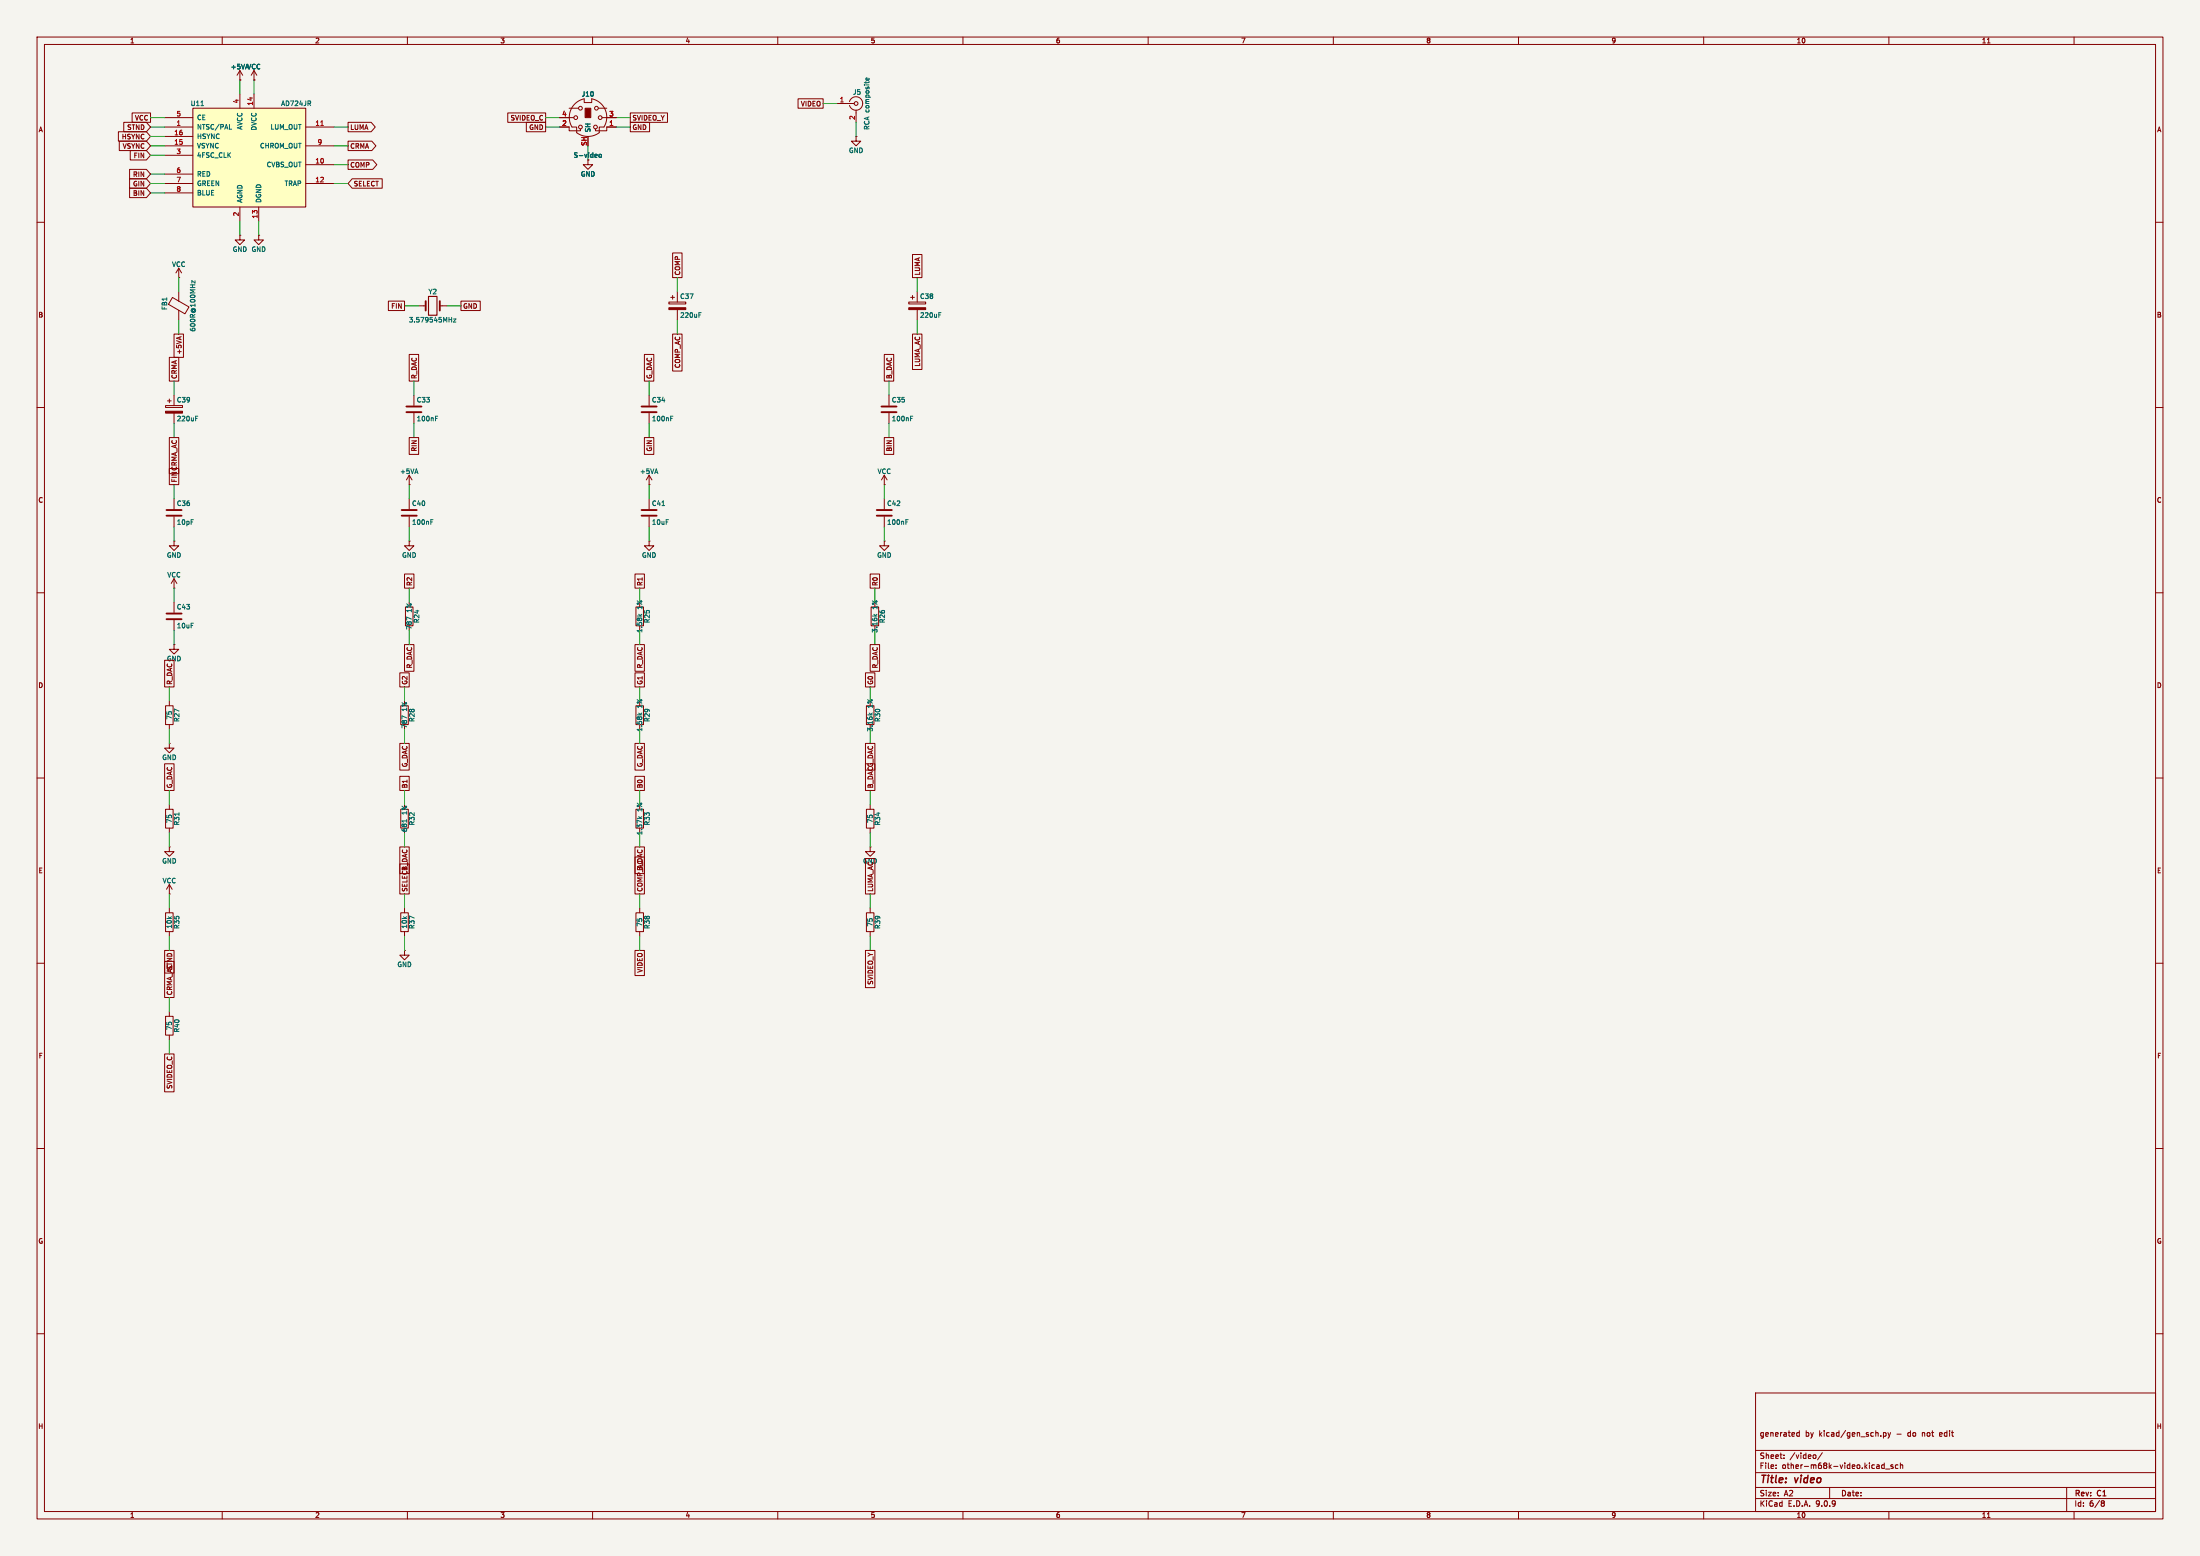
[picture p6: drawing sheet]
<svg xmlns="http://www.w3.org/2000/svg" width="594mm" height="420mm" viewBox="0 0 594 420" stroke-linecap="round" stroke-linejoin="round" font-family="sans-serif">
<path d="M0 0h594v420h-594z" fill="#f5f4ef" stroke="#f5f4ef" stroke-width=".27"/>
<g fill="none" stroke="#840000" stroke-width=".27">
<path d="M10 10h574v400h-574zM12 12h570v396h-570zM60 10v2M68.6 19.1l-.8 1.2M68.6 19.1l.7 1.2M68.6 19.1v2.5M110 10v2M160 10v2M210 10v2M260 10v2M310 10v2M360 10v2"/>
<path d="M410 10v2M460 10v2M510 10v2M536.6 11.6h.7M560 10v2M68.6 21.6h.1M151.1 34.3h2.6v1h3v-.5M151.1 31.8h3.8M153.7 29.2h2.5M155.1 28.2l1.4-1.1 1.2-.4v1h2.1v-1a5.1 5.1 0 0 1 3.3 7.6h-1.3v1.5a5.1 5.1 0 0 1-6.1 0v-1.5h-1.3a5.1 5.1 0 0 1 .7-6.1zM161.5 29.2h2.3M162.6 31.8h3.8"/>
<path d="M166.4 34.3h-2.6v1h-3v-.5M226.1 27.9h4.5M229.4 27.4a1.81 1.81 0 0 1 2.7-1 1.81 1.81 0 0 1 .1 3 1.81 1.81 0 0 1-2.8-1M231.1 36.8v1.3h1.3l-1.3 1.3-1.2-1.3h1.2M231.1 36.8h.1M231.1 29.7v3.3M158.7 43.2v1.3h1.3l-1.3 1.2-1.2-1.2h1.2M10 60h2M48.3 74.9h.1M48.3 72.4l-.8 1.3M48.3 72.4l.7 1.3M48.3 72.4v2.5"/>
<path d="M48.3 78.7v2.6M64.8 63.5v1.3h1.2l-1.2 1.2-1.3-1.2h1.3M64.8 63.5h.1M69.8 63.5v1.3h1.3l-1.3 1.2-1.2-1.2h1.2M69.8 63.5h.1M246.4 79.8v1M247.6 78.7v2.8M582 60h2M46.6 80.3l4.4 2.6-1.1 1.8-4.4-2.6zM48.3 83.8v2.6M113 82.6h1.9M118.7 82.6h1.9"/>
<path d="M245.4 81.5h4.5v.5h-4.5zM245.9 80.3h1M247.6 83.6v2.8M10 110h2M44.7 109.5h4.6v.5h-4.6zM45.2 108.2h1M45.7 107.7v1M47 106.7v2.8M47 111.5v2.8M175.3 106.7v2.8M175.3 111.5v2.8M240 106.7v2.8"/>
<path d="M240 111.5v2.8M582 110h2M47 134.6v2.8M47 139.4v2.8M110.5 130.8h.1M110.5 128.3v2.5M110.5 134.6v2.8M110.5 139.4v2.8M110.5 128.3l-.8 1.2M110.5 128.3l.8 1.2M175.3 130.8h.1M175.3 128.3l-.8 1.2"/>
<path d="M175.3 128.3l.7 1.2M175.3 128.3v2.5M175.3 134.6v2.8M175.3 139.4v2.8M238.8 130.8h.1M238.8 128.3l-.8 1.2M238.8 128.3l.7 1.2M238.8 128.3v2.5M238.8 134.6v2.8M238.8 139.4v2.8M47 158.8h.1M47 146.1v1.2h1.3l-1.3 1.3-1.3-1.3h1.3"/>
<path d="M47 146.1h.1M47 156.2v2.6M47 156.2l-.8 1.3M47 156.2l.8 1.3M110.5 146.1v1.2h1.3l-1.3 1.3-1.3-1.3h1.3M110.5 146.1h.1M175.3 146.1v1.2h1.2l-1.2 1.3-1.3-1.3h1.3M175.3 146.1h.1M238.8 146.1v1.2h1.2l-1.2 1.3-1.3-1.3h1.3M238.8 146.1h.1M10 160h2M47 174v1.3h1.3l-1.3 1.2-1.3-1.2h1.3"/>
<path d="M47 174h.1M47 162.6v2.8M47 167.4v2.8M109.5 163.8h2v5.1h-2zM171.7 163.8h2v5.1h-2zM582 160h2M44.7 190.5h2v5.1h-2zM45.7 189.2v1.3M45.7 195.6v1.3M108.2 190.5h2v5.1h-2zM171.7 190.5h2v5.1h-2zM233.9 190.5h2.1v5.1h-2.1z"/>
<path d="M10 210h2M44.7 218.4h2v5.1h-2zM45.7 200.7v1.2h1.3l-1.3 1.3-1.3-1.3h1.3M45.7 200.7h.1M45.7 217.2v1.2M171.7 218.4h2v5.1h-2zM233.9 218.4h2.1v5.1h-2.1zM234.9 217.2v1.2M582 210h2M45.7 228.6v1.3h1.3l-1.3 1.2-1.3-1.2h1.3M45.7 228.6h.1M45.7 223.5v1.3"/>
<path d="M45.7 238.8v2.5M45.7 238.8l-.7 1.2M45.7 238.8l.8 1.2M234.9 228.6v1.3h1.3l-1.3 1.2-1.2-1.2h1.2M234.9 228.6h.1M234.9 223.5v1.3M44.7 246.4h2v5.1h-2zM45.7 241.3h.1M45.7 245.1v1.3M45.7 251.5v1.2M171.7 246.4h2v5.1h-2zM172.7 245.1v1.3"/>
<path d="M172.7 251.5v1.2M233.9 246.4h2.1v5.1h-2.1zM234.9 245.1v1.3M234.9 251.5v1.2M10 260h2M582 260h2M10 310h2M582 310h2M10 360h2M474 376h108v32h-108zM582 360h2M474 397.5h108"/>
<path d="M474 391.5h108M479.5 396.2v.2M479.5 395.4v.2M481.7 393.5v.2M481.7 392.7v.2M485.8 386.2v1.5M485.8 386.7h-.4l-.3 .3 .1 .6h.6M490 392.7l.3 .3v.4l-.3 .3M492 392.1l-1.3 1.9M508.5 386.7h.5l.2 .3-.1 .6h-.6M508.5 386.7v1.5M508.7 394.9v1.5"/>
<path d="M508.7 395.4h-.4l-.3 .3 .2 .6h.5M509.1 396.5h1.1M509.7 386.7l.4 1M510.1 387.7l-.4 .5M510.5 386.7l-.4 1M511.1 395.4h-.4l-.2 .2 .1 .2 .5 .1v.4h-.6M512.5 395.4h-.5l-.3 .3 .2 .6h.6M513.1 395.5l.6-.1v1M513.1 394.9v1.5M60 408v2M110 408v2M160 408v2"/>
<path d="M210 408v2M260 408v2M310 408v2M360 408v2M410 408v2M460 408v2M474 404.5h108M474 401.5h108M494 401.5v3M510 408v2M536.6 409.6h.7M558 401.5v6.5"/>
<path d="M560 408v2M567.6 405.1l.6 .3-.3 .3M567.6 405.7h.3M567.9 405.7l.3 .6-.6 .3"/>
<circle cx="155.4" cy="31.8" r=".51"/>
<circle cx="156.7" cy="34.3" r=".51"/>
<circle cx="156.7" cy="29.2" r=".51"/>
<circle cx="160.8" cy="34.3" r=".51"/>
<circle cx="161" cy="29.2" r=".51"/>
<circle cx="162.1" cy="31.8" r=".51"/>
<circle cx="231.1" cy="27.9" r=".51"/>
</g>
<g fill="none" stroke="#840000" stroke-width=".51">
<path d="M114.9 81.3v2.5M118.7 81.3v2.5M173.2 109.7h4.1M173.2 111.3h4.1M238 109.7h4.1M238 111.3h4.1M45 137.7h4M45 139.2h4M108.5 137.7h4M108.5 139.2h4M173.2 137.7h4.1M173.2 139.2h4.1"/>
<path d="M236.7 137.7h4.1M236.7 139.2h4.1M45 165.6h4M45 167.1h4"/>
</g>
<g fill="none" stroke="#006464" stroke-width=".27">
<path d="M234.6 21.1v.4l-.1 .2-.6-.1v-.5l.2-.1 .1 .7M161.8 41.8h.5v.6h-.5zM52.6 75.7v.7l-.8-.7v.7M121.2 86.3h.8M122 85.7v1.2M122.4 86.1h.7l-.7 .8h.7M253.5 85h.4M253.5 84.4h.6M52.8 112.9h.4M52.8 112.3h.6M181.1 112.9h.4M181.1 112.3h.6"/>
<path d="M245.9 112.9h.4M245.9 112.3h.6M178.7 136.5h.8M116.3 140.9h.4M116.3 140.3h.6M244.6 140.9h.4M244.6 140.3h.6M111.1 167.1l-1.3-.5v.8M172.5 165.8l.4 .5M173.3 165.8l-.5 .4M109.8 193.8l-1.3-.6v.9M172.5 192.5l.4 .4"/>
<path d="M173.3 192.5l-.5 .3M234.7 192.5l.5 .4M235.5 192.5l-.5 .3M48.3 219.4v.7M172.5 220.4l.4 .5M173.3 220.4l-.5 .4"/>
</g>
<g fill="#840000" stroke="#840000" stroke-width=".27">
<path d="M245.4 83.1h4.5v.5h-4.5z"/>
<path d="M158 29.2h1.5v2.6h-1.5z"/>
<path d="M44.7 111h4.6v.5h-4.6z"/>
</g>
<path d="M115.7 80h2.3v5.1h-2.3z" fill="none" stroke="#840000" stroke-width=".3"/>
<path d="M52.1 29.2h30.4v26.7h-30.4z" fill="#ffffc2"/>
<g fill="none" stroke="#840000" stroke-width=".27">
<path d="M64.8 19.1v2.5M64.8 19.1l-.8 1.2M64.8 19.1l.7 1.2M32 35.6h7.5l1.1 1.2-1.1 1.3h-7.5zM32.2 38.1h7.3l1.1 1.3-1.1 1.2h-7.3zM33.4 33h6.1l1.1 1.3-1.1 1.3h-6.1zM35.7 30.5h4.9v2.5h-4.9zM44.4 31.8h7.7M44.4 34.3h7.7M44.4 36.8h7.7M44.4 39.4h7.7M52.1 29.2h30.4v26.7h-30.4z"/>
<path d="M64.8 21.6h.1M64.8 25.4v3.8M68.6 21.6h.1M68.6 25.4v3.8M82.5 34.3h7.7M82.5 39.4h7.7M94 33h6.2l1.1 1.3-1.1 1.3h-6.2zM94 38.1h6.4l1.1 1.3-1.1 1.2h-6.4zM137.1 30.5h10.2v2.5h-10.2zM142.1 33h5.2v2.6h-5.2zM151.1 31.8h2.6M151.1 34.3h2.6"/>
<path d="M163.8 31.8h2.6M163.8 34.3h2.6M170.2 33h5.2v2.6h-5.2zM170.2 30.5h10v2.5h-10zM215.5 26.7h6.7v2.5h-6.7zM35 45.7h4.5l1.1 1.3-1.1 1.3h-4.5zM35 50.8h4.5l1.1 1.3-1.1 1.2h-4.5zM35 48.3h4.5l1.1 1.2-1.1 1.3h-4.5zM35.2 40.6h4.3l1.1 1.3-1.1 1.3h-4.3zM44.4 41.9h7.7M44.4 47h7.7M44.4 49.5h7.7"/>
<path d="M44.4 52.1h7.7M64.8 55.9v3.8M69.8 55.9v3.8M82.5 49.5h7.7M82.5 44.5h7.7M94 43.2h6.6l1.1 1.3-1.1 1.2h-6.6zM95.1 48.3h8.1v2.5h-8.1l-1.1-1.3zM181.6 68.3h2.6v6.6h-2.6zM181.6 79.8v1M182.9 78.7v2.8M246.4 68.7h2.5v6.2h-2.5zM45.7 96.5h2.6v6.4h-2.6z"/>
<path d="M47 90.2h2.5v6.3h-2.5zM104.9 81.3h4.3v2.5h-4.3zM110.5 95.7h2.5v7.2h-2.5zM124.5 81.3h5.2v2.5h-5.2zM174 95.7h2.5v7.2h-2.5zM180.6 81.5h4.6v.5h-4.6zM181.1 80.3h1M181.6 90.2h2.6v10h-2.6zM182.9 83.6v2.8M238.8 95.7h2.5v7.2h-2.5zM246.4 90.2h2.5v9.5h-2.5zM45.7 118.1h2.6v9.8h-2.6z"/>
<path d="M110.5 118.1h2.5v4.5h-2.5zM111.8 106.7v2.8M111.8 111.5v2.8M174 118.1h2.5v4.5h-2.5zM238.8 118.1h2.5v4.5h-2.5zM45.7 126.5h2.6v4.3h-2.6zM109.2 154.9h2.6v3.9h-2.6zM171.4 154.9h2.6v3.9h-2.6zM234.9 154.9h2.6v3.9h-2.6zM44.4 178.2h2.6v7.2h-2.6zM109.2 174h2.6v7.2h-2.6zM171.4 174h2.6v7.2h-2.6z"/>
<path d="M234.9 174h2.6v7.2h-2.6zM235.2 163.8h2v5.1h-2zM107.9 181.6h2.6v3.8h-2.6zM171.4 181.6h2.6v3.8h-2.6zM233.7 181.6h2.5v3.8h-2.5zM44.4 206.2h2.6v7.2h-2.6zM107.9 209.5h2.6v3.9h-2.6zM107.9 200.7h2.6v7.2h-2.6zM108.2 218.4h2v5.1h-2zM171.4 209.5h2.6v3.9h-2.6zM171.4 200.7h2.6v7.2h-2.6zM233.7 206.2h2.5v7.2h-2.5z"/>
<path d="M233.7 200.7h2.5v7.2h-2.5zM107.9 233.2h2.6v8.1h-2.6zM107.9 228.6h2.6v7.2h-2.6zM171.4 231.3h2.6v10h-2.6zM171.4 228.6h2.6v7.2h-2.6zM233.7 231.7h2.5v9.6h-2.5zM44.4 259.5h2.6v9.7h-2.6zM44.4 256.5h2.6v6.2h-2.6zM108.2 246.4h2v5.1h-2zM109.2 256.5v1.3h1.3l-1.3 1.3-1.3-1.3h1.3M109.2 256.5h.1M109.2 245.1v1.3"/>
<path d="M109.2 251.5v1.2M171.4 256.5h2.6v6.8h-2.6zM233.7 256.5h2.5v10.1h-2.5zM44.7 274.3h2v5.1h-2zM45.7 273.1v1.2M45.7 279.4v1.3M44.4 284.5h2.6v10.2h-2.6z"/>
</g>
<path d="M54.2 28.5h.8M62 34.9h.6M161.8 41.8h.5v.6h-.5zM188.7 85h.4M188.7 84.4h.6M117.6 112.9h.4M117.6 112.3h.6M236 165.8l.4 .5M236.8 165.8l-.5 .4M109.8 221.2v.7" fill="none" stroke="#006464" stroke-width=".27"/>
<path d="M86.6 33.9h.7" fill="none" stroke="#a90000" stroke-width=".27"/>
<path d="M180.6 83.1h4.6v.5h-4.6z" fill="#840000" stroke="#840000" stroke-width=".27"/>
<path d="M109.7 109.7h4.1M109.7 111.3h4.1" fill="none" stroke="#840000" stroke-width=".51"/>
<g fill="none" stroke="#009600" stroke-width=".27">
<path d="M40.6 39.4h3.8M40.6 34.3h3.8M40.6 31.8h3.8M40.6 36.8h3.8M64.8 21.6v3.8M68.6 21.6v3.8M90.2 39.4h3.8M90.2 34.3h3.8M147.3 34.3h3.8M147.3 31.8h3.8M158.7 39.4v3.8M166.4 34.3h3.8"/>
<path d="M166.4 31.8h3.8M222.2 27.9h3.9M231.1 33v3.8M40.6 49.5h3.8M40.6 47h3.8M40.6 41.9h3.8M40.6 52.1h3.8M64.8 59.7v3.8M69.8 59.7v3.8M90.2 49.5h3.8M90.2 44.5h3.8M48.3 74.9v3.8"/>
<path d="M182.9 74.9v3.8M247.6 74.9v3.8M48.3 86.4v3.8M109.2 82.6h3.8M120.6 82.6h3.9M182.9 86.4v3.8M247.6 86.4v3.8M47 102.9v3.8M47 114.3v3.8M111.8 102.9v3.8M111.8 114.3v3.8M175.3 102.9v3.8"/>
<path d="M175.3 114.3v3.8M240 102.9v3.8M240 114.3v3.8M47 130.8v3.8M110.5 130.8v3.8M175.3 130.8v3.8M238.8 130.8v3.8M47 142.2v3.9M47 158.8v3.8M110.5 142.2v3.9M110.5 158.8v3.8M172.7 158.8v3.8"/>
<path d="M175.3 142.2v3.9M236.2 158.8v3.8M238.8 142.2v3.9M47 170.2v3.8M110.5 170.2v3.8M172.7 170.2v3.8M236.2 170.2v3.8M45.7 185.4v3.8M45.7 196.9v3.8M109.2 185.4v3.8M109.2 196.9v3.8M172.7 185.4v3.8"/>
<path d="M172.7 196.9v3.8M234.9 185.4v3.8M234.9 196.9v3.8M45.7 213.4v3.8M109.2 213.4v3.8M172.7 213.4v3.8M234.9 213.4v3.8M45.7 224.8v3.8M109.2 224.8v3.8M172.7 224.8v3.8M234.9 224.8v3.8M45.7 241.3v3.8"/>
<path d="M45.7 252.7v3.8M109.2 241.3v3.8M109.2 252.7v3.8M172.7 241.3v3.8M172.7 252.7v3.8M234.9 241.3v3.8M234.9 252.7v3.8M45.7 269.2v3.9M45.7 280.7v3.8"/>
</g>
<g font-size="2.8" fill="#840000">
<text x="475" y="400.9">Title:</text>
<text x="484.7" y="400.9">video</text>
</g>
<g font-size="2.1" fill="#840000">
<text x="475" y="388">generated</text>
<text x="487.4" y="388">by</text>
<text x="491.2" y="388">kicad/gen_sch.py</text>
<text x="512.2" y="388">-</text>
<text x="515.3" y="388">do</text>
<text x="519.4" y="388">not</text>
<text x="524.2" y="388">edit</text>
<text x="475" y="394">Sheet:</text>
<text x="483.2" y="394">/video/</text>
<text x="475" y="396.7">File:</text>
<text x="481.1" y="396.7">other-m68k-video.kicad_sch</text>
<text x="475" y="406.9">KiCad</text>
<text x="475" y="404.1">Size:</text>
<text x="481.7" y="404.1">A2</text>
<text x="482.7" y="406.9">E.D.A.</text>
<text x="490.3" y="406.9">9.0.9</text>
<text x="497" y="404.1">Date:</text>
<text x="560" y="404.3">Rev:</text>
<text x="560" y="406.9">Id:</text>
<text x="564.1" y="406.9">6/8</text>
<text x="566.4" y="404.3">C1</text>
</g>
<g font-size="1.8" fill="#840000">
<text x="35" y="11.9">1</text>
<text x="85" y="11.9">2</text>
<text x="135" y="11.9">3</text>
<text x="185" y="11.9">4</text>
<text x="235" y="11.9">5</text>
<text x="285" y="11.9">6</text>
<text x="335" y="11.9">7</text>
<text x="385" y="11.9">8</text>
<text x="435" y="11.9">9</text>
<text x="485" y="11.9">10</text>
<text x="535" y="11.9">11</text>
<text x="216.1" y="28.9">VIDEO</text>
<text x="10.3" y="35.9">A</text>
<text x="34.2" y="35.2">STND</text>
<text x="36.3" y="32.7">VCC</text>
<text x="94.5" y="35.2">LUMA</text>
<text x="137.8" y="32.7">SVIDEO_C</text>
<text x="142.8" y="35.2">GND</text>
<text x="170.7" y="35.2">GND</text>
<text x="170.7" y="32.7">SVIDEO_Y</text>
<text x="582.3" y="35.9">A</text>
<text x="32.8" y="37.8">HSYNC</text>
<text x="33" y="40.3">VSYNC</text>
<text x="94.5" y="40.3">CRMA</text>
<text x="35.8" y="47.9">RIN</text>
<text x="36" y="42.9">FIN</text>
<text x="94.5" y="45.4">COMP</text>
<text x="35.8" y="53">BIN</text>
<text x="35.8" y="50.5">GIN</text>
<text x="95.4" y="50.5">SELECT</text>
<text x="183.8" y="74.5" transform="rotate(-90 183.8 74.5)">COMP</text>
<text x="248.6" y="74.5" transform="rotate(-90 248.6 74.5)">LUMA</text>
<text x="105.5" y="83.5">FIN</text>
<text x="124.9" y="83.5">GND</text>
<text x="10.3" y="85.9">B</text>
<text x="582.3" y="85.9">B</text>
<text x="49.2" y="95.8" transform="rotate(-90 49.2 95.8)">+5VA</text>
<text x="183.8" y="99.5" transform="rotate(-90 183.8 99.5)">COMP_AC</text>
<text x="248.6" y="99.1" transform="rotate(-90 248.6 99.1)">LUMA_AC</text>
<text x="47.9" y="102.4" transform="rotate(-90 47.9 102.4)">CRMA</text>
<text x="112.7" y="102.4" transform="rotate(-90 112.7 102.4)">R_DAC</text>
<text x="176.2" y="102.4" transform="rotate(-90 176.2 102.4)">G_DAC</text>
<text x="241" y="102.4" transform="rotate(-90 241 102.4)">B_DAC</text>
<text x="112.7" y="122" transform="rotate(-90 112.7 122)">RIN</text>
<text x="176.2" y="122" transform="rotate(-90 176.2 122)">GIN</text>
<text x="241" y="122" transform="rotate(-90 241 122)">BIN</text>
<text x="47.9" y="130.3" transform="rotate(-90 47.9 130.3)">FINCRMA_AC</text>
<text x="10.3" y="135.9">C</text>
<text x="582.3" y="135.9">C</text>
<text x="111.4" y="158.3" transform="rotate(-90 111.4 158.3)">R2</text>
<text x="173.7" y="158.3" transform="rotate(-90 173.7 158.3)">R1</text>
<text x="237.2" y="158.3" transform="rotate(-90 237.2 158.3)">R0</text>
<text x="45" y="178.7">GND</text>
<text x="10.3" y="185.9">D</text>
<text x="46.7" y="184.9" transform="rotate(-90 46.7 184.9)">R_DAC</text>
<text x="110.2" y="184.9" transform="rotate(-90 110.2 184.9)">G2</text>
<text x="111.4" y="180.5" transform="rotate(-90 111.4 180.5)">R_DAC</text>
<text x="173.7" y="184.9" transform="rotate(-90 173.7 184.9)">G1</text>
<text x="173.7" y="180.5" transform="rotate(-90 173.7 180.5)">R_DAC</text>
<text x="235.9" y="184.9" transform="rotate(-90 235.9 184.9)">G0</text>
<text x="237.2" y="180.5" transform="rotate(-90 237.2 180.5)">R_DAC</text>
<text x="582.3" y="185.9">D</text>
<text x="110.2" y="207.2" transform="rotate(-90 110.2 207.2)">G_DAC</text>
<text x="173.7" y="207.2" transform="rotate(-90 173.7 207.2)">G_DAC</text>
<text x="46.7" y="212.9" transform="rotate(-90 46.7 212.9)">G_DAC</text>
<text x="110.2" y="212.9" transform="rotate(-90 110.2 212.9)">B1</text>
<text x="173.7" y="212.9" transform="rotate(-90 173.7 212.9)">B0</text>
<text x="235.9" y="212.9" transform="rotate(-90 235.9 212.9)">B_DACG_DAC</text>
<text x="232.9" y="233.3">GND</text>
<text x="10.3" y="235.9">E</text>
<text x="110.2" y="235.1" transform="rotate(-90 110.2 235.1)">B_DAC</text>
<text x="173.7" y="235.1" transform="rotate(-90 173.7 235.1)">B_DAC</text>
<text x="582.3" y="235.9">E</text>
<text x="110.2" y="240.8" transform="rotate(-90 110.2 240.8)">SELECT</text>
<text x="173.7" y="240.8" transform="rotate(-90 173.7 240.8)">COMP_AC</text>
<text x="235.9" y="240.8" transform="rotate(-90 235.9 240.8)">LUMA_AC</text>
<text x="46.7" y="262" transform="rotate(-90 46.7 262)">STND</text>
<text x="173.7" y="262.7" transform="rotate(-90 173.7 262.7)">VIDEO</text>
<text x="46.7" y="268.8" transform="rotate(-90 46.7 268.8)">CRMA_AC</text>
<text x="235.9" y="265.9" transform="rotate(-90 235.9 265.9)">SVIDEO_Y</text>
<text x="10.3" y="285.9">F</text>
<text x="582.3" y="285.9">F</text>
<text x="46.7" y="294" transform="rotate(-90 46.7 294)">SVIDEO_C</text>
<text x="10.3" y="335.9">G</text>
<text x="582.3" y="335.9">G</text>
<text x="10.2" y="385.9">H</text>
<text x="582.2" y="385.9">H</text>
<text x="35" y="409.9">1</text>
<text x="85" y="409.9">2</text>
<text x="135" y="409.9">3</text>
<text x="185" y="409.9">4</text>
<text x="235" y="409.9">5</text>
<text x="285" y="409.9">6</text>
<text x="335" y="409.9">7</text>
<text x="385" y="409.9">8</text>
<text x="435" y="409.9">9</text>
<text x="485" y="409.9">10</text>
<text x="535" y="409.9">11</text>
</g>
<g font-size="1.8" fill="#006464">
<text x="62.2" y="18.9">+5VAVCC</text>
<text x="51.4" y="28.8">U11</text>
<text x="75.8" y="28.8">AD724JR</text>
<text x="157" y="26.3">J10</text>
<text x="230.2" y="25.8">J5</text>
<text x="53.1" y="32.6">CE</text>
<text x="53.1" y="35.2">NTSC/PAL</text>
<text x="65.6" y="35.1" transform="rotate(-90 65.6 35.1)">AVCC</text>
<text x="69.4" y="35.3" transform="rotate(-90 69.4 35.3)">DVCC</text>
<text x="72.9" y="35.2">LUM_OUT</text>
<text x="159.6" y="35.8" transform="rotate(-90 159.6 35.8)">SH</text>
<text x="234.9" y="35.2" transform="rotate(-90 234.9 35.2)">RCA composite</text>
<text x="53.1" y="37.7">HSYNC</text>
<text x="53.1" y="40.2">VSYNC</text>
<text x="70.1" y="40.2">CHROM_OUT</text>
<text x="229.1" y="41.5">GND</text>
<text x="53.1" y="42.8">4FSC_CLK</text>
<text x="53.1" y="47.9">RED</text>
<text x="71.9" y="45.3">CVBS_OUT</text>
<text x="154.8" y="42.8">S-video</text>
<text x="156.7" y="47.9">GND</text>
<text x="53.1" y="50.4">GREEN</text>
<text x="53.1" y="52.9">BLUE</text>
<text x="76.7" y="50.4">TRAP</text>
<text x="65.6" y="54.9" transform="rotate(-90 65.6 54.9)">AGND</text>
<text x="70.7" y="54.9" transform="rotate(-90 70.7 54.9)">DGND</text>
<text x="62.7" y="68.2">GND GND</text>
<text x="46.3" y="72.2">VCC</text>
<text x="45.3" y="83.8" transform="rotate(-90 45.3 83.8)">FB1</text>
<text x="115.6" y="79.6">Y2</text>
<text x="183.5" y="80.9">C37</text>
<text x="248.3" y="80.9">C38</text>
<text x="52.9" y="89.6" transform="rotate(-90 52.9 89.6)">600R@100MHz</text>
<text x="110.3" y="87.2">3.579545MHz</text>
<text x="183.5" y="86">220uF</text>
<text x="248.3" y="86">220uF</text>
<text x="47.6" y="113.9">220uF</text>
<text x="47.6" y="108.8">C39</text>
<text x="112.4" y="113.9">100nF</text>
<text x="112.4" y="108.8">C33</text>
<text x="175.9" y="113.9">100nF</text>
<text x="175.9" y="108.8">C34</text>
<text x="240.7" y="113.9">100nF</text>
<text x="240.7" y="108.8">C35</text>
<text x="107.9" y="128.1">+5VA</text>
<text x="172.7" y="128.1">+5VA</text>
<text x="236.8" y="128.1">VCC</text>
<text x="47.6" y="136.8">C36</text>
<text x="111.1" y="136.8">C40</text>
<text x="175.9" y="136.8">C41</text>
<text x="239.4" y="136.8">C42</text>
<text x="47.6" y="141.8">10pF</text>
<text x="111.1" y="141.8">100nF</text>
<text x="175.9" y="141.8">10uF</text>
<text x="239.4" y="141.8">100nF</text>
<text x="45" y="150.7">GND</text>
<text x="108.5" y="150.7">GND</text>
<text x="173.2" y="150.7">GND</text>
<text x="236.7" y="150.7">GND</text>
<text x="45.1" y="156.1">VCC</text>
<text x="47.6" y="164.7">C43</text>
<text x="111.4" y="165.3" transform="rotate(-90 111.4 165.3)">1%</text>
<text x="173.6" y="164.5" transform="rotate(-90 173.6 164.5)">1%</text>
<text x="237.1" y="164.5" transform="rotate(-90 237.1 164.5)">1%</text>
<text x="47.6" y="169.8">10uF</text>
<text x="111.4" y="170.1" transform="rotate(-90 111.4 170.1)">787</text>
<text x="113.4" y="168.3" transform="rotate(-90 113.4 168.3)">R24</text>
<text x="173.6" y="170.9" transform="rotate(-90 173.6 170.9)">1.58k</text>
<text x="175.6" y="168.3" transform="rotate(-90 175.6 168.3)">R25</text>
<text x="237.1" y="170.9" transform="rotate(-90 237.1 170.9)">3.16k</text>
<text x="239.1" y="168.3" transform="rotate(-90 239.1 168.3)">R26</text>
<text x="110.1" y="192" transform="rotate(-90 110.1 192)">1%</text>
<text x="173.6" y="191.2" transform="rotate(-90 173.6 191.2)">1%</text>
<text x="235.8" y="191.2" transform="rotate(-90 235.8 191.2)">1%</text>
<text x="46.6" y="194.4" transform="rotate(-90 46.6 194.4)">75</text>
<text x="48.6" y="195" transform="rotate(-90 48.6 195)">R27</text>
<text x="110.1" y="196.8" transform="rotate(-90 110.1 196.8)">787</text>
<text x="112.1" y="195" transform="rotate(-90 112.1 195)">R28</text>
<text x="173.6" y="197.6" transform="rotate(-90 173.6 197.6)">1.58k</text>
<text x="175.6" y="195" transform="rotate(-90 175.6 195)">R29</text>
<text x="235.8" y="197.6" transform="rotate(-90 235.8 197.6)">3.16k</text>
<text x="237.8" y="195" transform="rotate(-90 237.8 195)">R30</text>
<text x="43.7" y="205.3">GND</text>
<text x="110.1" y="219.9" transform="rotate(-90 110.1 219.9)">1%</text>
<text x="173.6" y="219.1" transform="rotate(-90 173.6 219.1)">1%</text>
<text x="46.6" y="222.3" transform="rotate(-90 46.6 222.3)">75</text>
<text x="48.6" y="222.9" transform="rotate(-90 48.6 222.9)">R31</text>
<text x="110.1" y="224.7" transform="rotate(-90 110.1 224.7)">681</text>
<text x="112.1" y="222.9" transform="rotate(-90 112.1 222.9)">R32</text>
<text x="173.6" y="225.5" transform="rotate(-90 173.6 225.5)">1.37k</text>
<text x="175.6" y="222.9" transform="rotate(-90 175.6 222.9)">R33</text>
<text x="235.8" y="222.3" transform="rotate(-90 235.8 222.3)">75</text>
<text x="237.8" y="222.9" transform="rotate(-90 237.8 222.9)">R34</text>
<text x="43.7" y="233.3">GND</text>
<text x="43.8" y="238.6">VCC</text>
<text x="46.6" y="250.7" transform="rotate(-90 46.6 250.7)">10k</text>
<text x="48.6" y="250.9" transform="rotate(-90 48.6 250.9)">R35</text>
<text x="110.1" y="250.7" transform="rotate(-90 110.1 250.7)">10k</text>
<text x="112.1" y="250.9" transform="rotate(-90 112.1 250.9)">R37</text>
<text x="173.6" y="250.2" transform="rotate(-90 173.6 250.2)">75</text>
<text x="175.6" y="250.9" transform="rotate(-90 175.6 250.9)">R38</text>
<text x="235.8" y="250.2" transform="rotate(-90 235.8 250.2)">75</text>
<text x="237.8" y="250.9" transform="rotate(-90 237.8 250.9)">R39</text>
<text x="107.2" y="261.2">GND</text>
<text x="46.6" y="278.2" transform="rotate(-90 46.6 278.2)">75</text>
<text x="48.6" y="278.8" transform="rotate(-90 48.6 278.8)">R40</text>
</g>
<g font-size="1.8" fill="#a90000">
<text x="64.5" y="28" transform="rotate(-90 64.5 28)">4</text>
<text x="68.3" y="28.6" transform="rotate(-90 68.3 28.6)">14</text>
<text x="226.6" y="27.7">1</text>
<text x="47.6" y="31.5">5</text>
<text x="47.6" y="34">1</text>
<text x="85" y="34">11</text>
<text x="151.7" y="31.5">4</text>
<text x="151.7" y="34">2</text>
<text x="164.4" y="31.5">3</text>
<text x="164.4" y="34">1</text>
<text x="230.9" y="32.5" transform="rotate(-90 230.9 32.5)">2</text>
<text x="46.9" y="36.6">16</text>
<text x="46.9" y="39.1">15</text>
<text x="47.6" y="41.7">3</text>
<text x="85.7" y="39.1">9</text>
<text x="158.5" y="39.5" transform="rotate(-90 158.5 39.5)">SH</text>
<text x="47.6" y="46.7">6</text>
<text x="85" y="44.2">10</text>
<text x="47.6" y="49.3">7</text>
<text x="47.6" y="51.8">8</text>
<text x="85" y="49.3">12</text>
<text x="64.5" y="58.5" transform="rotate(-90 64.5 58.5)">2</text>
<text x="69.6" y="59.1" transform="rotate(-90 69.6 59.1)">13</text>
</g>
</svg>
